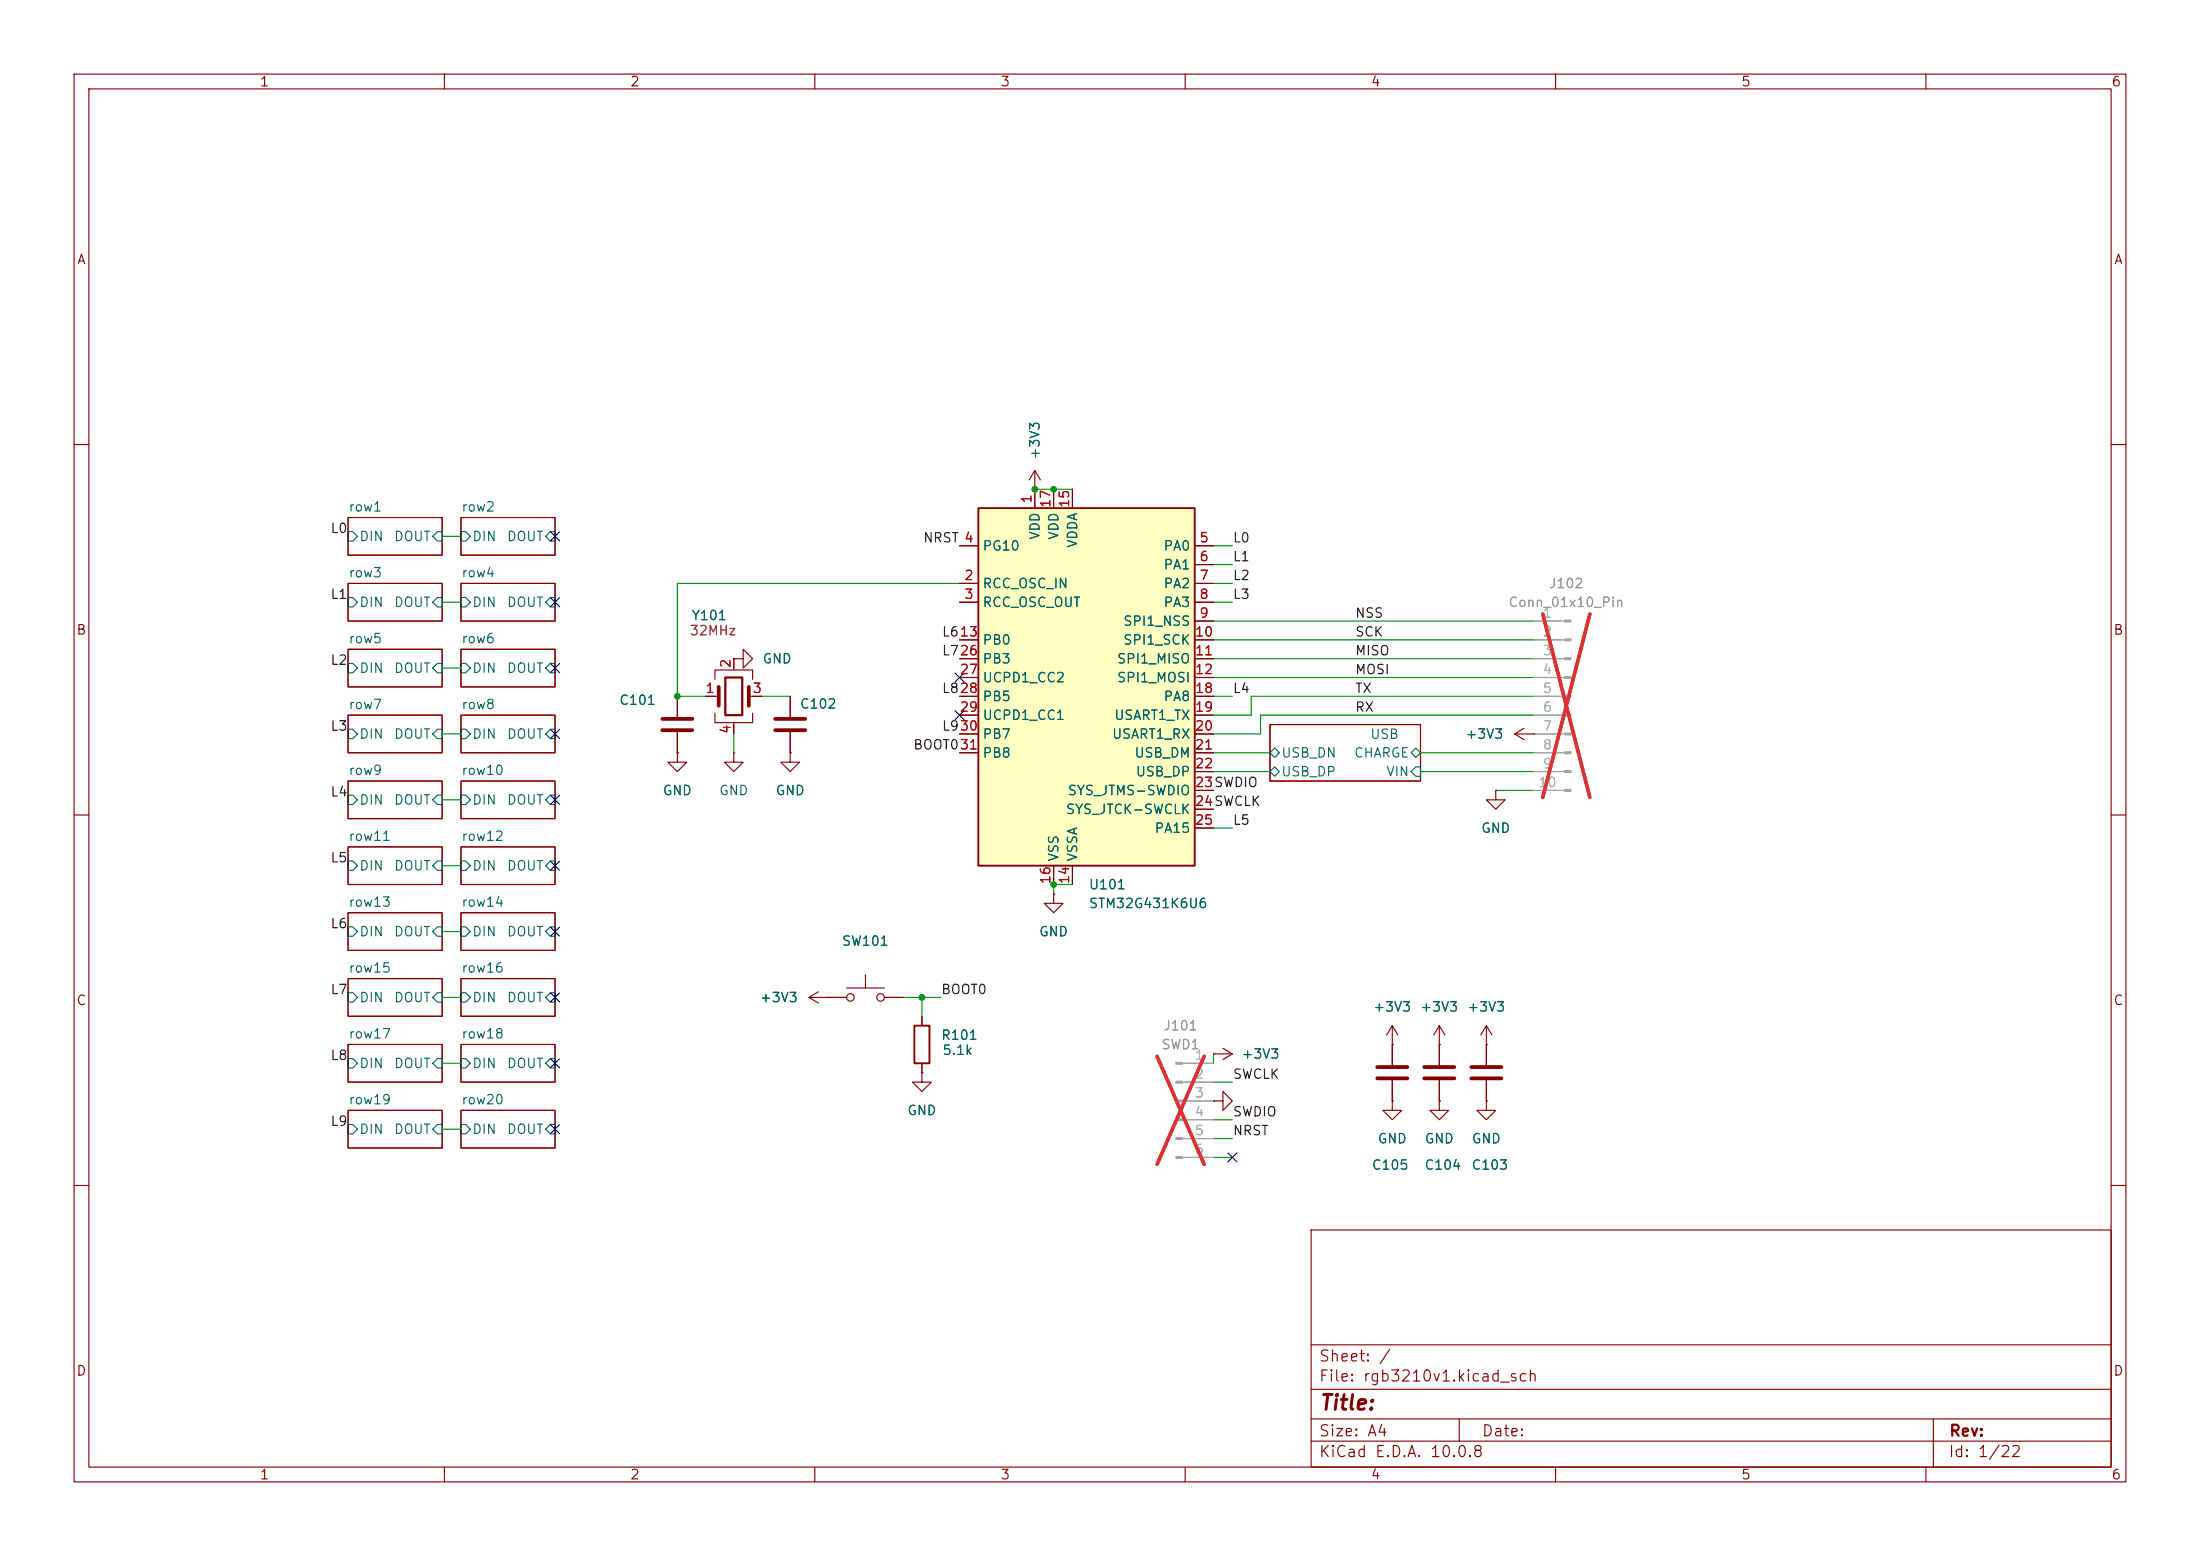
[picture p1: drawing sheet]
<svg xmlns="http://www.w3.org/2000/svg" width="297mm" height="210mm" viewBox="0 0 297 210" stroke-linecap="round" stroke-linejoin="round" font-family="sans-serif">
<g fill="none" stroke="#840000" stroke-width=".15">
<path d="M10 10h277v190h-277zM12 12h273v186h-273zM60 10v2M110 10v2M160 10v2M210 10v2M260 10v2M10 60h2M47 78.7h12.7v5.1h-12.7zM47 69.9h12.7v5h-12.7zM62.2 69.9h12.7v5h-12.7zM62.2 78.7h12.7v5.1h-12.7z"/>
<path d="M139.7 66h.1M139.7 63.5l-.8 1.3M139.7 63.5l.8 1.3M139.7 63.5v2.5M285 60h2M47 96.5h12.7v5.1h-12.7zM47 87.6h12.7v5.1h-12.7zM62.2 87.6h12.7v5.1h-12.7zM62.2 96.5h12.7v5.1h-12.7zM91.4 94v2.8M91.4 98.8v2.8M106.7 94v2.8"/>
<path d="M106.7 98.8v2.8M171.4 97.8h20.4v7.6h-20.4zM204.5 99.1l1.2 .7M204.5 99.1h2.5M205.7 98.3l-1.2 .8M207 99.1h.1M10 110h2M47 114.3h12.7v5.1h-12.7zM47 105.4h12.7v5.1h-12.7zM62.2 114.3h12.7v5.1h-12.7zM62.2 105.4h12.7v5.1h-12.7zM91.4 101.6v1.3h1.3l-1.3 1.2-1.2-1.2h1.2"/>
<path d="M91.4 101.6h.1M99.1 101.6v1.3h1.2l-1.2 1.2-1.3-1.2h1.3M99.1 101.6h.1M201.9 106.7v1.3h1.3l-1.3 1.2-1.2-1.2h1.2M201.9 106.7h.1M285 110h2M47 132.1h12.7v5.1h-12.7zM47 123.2h12.7v5.1h-12.7zM62.2 132.1h12.7v5.1h-12.7zM62.2 123.2h12.7v5.1h-12.7zM124.5 137.2v1.2M188 138.4l-.8 1.3"/>
<path d="M188 138.4l.7 1.3M188 138.4v5.4M194.3 138.4v5.4M194.3 138.4l-.8 1.3M194.3 138.4l.8 1.3M200.7 138.4v5.4M200.7 138.4l-.8 1.3M200.7 138.4l.7 1.3M47 149.9h12.7v5h-12.7zM47 141h12.7v5.1h-12.7zM62.2 149.9h12.7v5h-12.7zM62.2 141h12.7v5.1h-12.7z"/>
<path d="M124.5 143.5v1.3M163.8 142.2h.1M163.8 142.2h2.6M165.1 141.5l1.3 .7M166.4 142.2l-1.3 .8M188 141h.1M188 148.6v1.3h1.2l-1.2 1.2-1.3-1.2h1.3M188 148.6h.1M188 145.8v2.8M194.3 148.6v1.3h1.3l-1.3 1.2-1.3-1.2h1.3M194.3 148.6h.1M194.3 141h.1"/>
<path d="M194.3 145.8v2.8M200.7 148.6v1.3h1.2l-1.2 1.2-1.3-1.2h1.3M200.7 148.6h.1M200.7 141h.1M200.7 145.8v2.8M10 160h2M177 166h108v32h-108zM285 160h2M60 198v2M110 198v2M160 198v2M177 194.5h108"/>
<path d="M177 191.5h108M177 187.5h108M177 181.5h108M197 191.5v3M210 198v2M260 198v2M261 191.5v6.5"/>
</g>
<g fill="none" stroke="#006464" stroke-width=".15">
<path d="M47 71.8h.6l.7 .6-.7 .6h-.6zM59.1 71.8h.6v1.2h-.6l-.7-.6zM62.2 71.8h.7l.6 .6-.6 .6h-.7zM74.3 71.8h.6v1.2h-.6l-.6-.6zM47 80.6h.6l.7 .7-.7 .6h-.6zM47 98.4h.6l.7 .7-.7 .6h-.6zM47 89.5h.6l.7 .7-.7 .6h-.6zM59.1 80.6h.6v1.3h-.6l-.7-.6zM59.1 98.4h.6v1.3h-.6l-.7-.6zM59.1 89.5h.6v1.3h-.6l-.7-.6zM62.2 89.5h.7l.6 .7-.6 .6h-.7zM62.2 98.4h.7l.6 .7-.6 .6h-.7z"/>
<path d="M62.2 80.6h.7l.6 .7-.6 .6h-.7zM74.3 89.5h.6v1.3h-.6l-.6-.6zM74.3 98.4h.6v1.3h-.6l-.6-.6zM74.3 80.6h.6v1.3h-.6l-.6-.6zM47 116.2h.6l.7 .6-.7 .7h-.6zM47 107.3h.6l.7 .7-.7 .6h-.6zM59.1 116.2h.6v1.3h-.6l-.7-.7zM59.1 107.3h.6v1.3h-.6l-.7-.6zM62.2 116.2h.7l.6 .6-.6 .7h-.7zM62.2 107.3h.7l.6 .7-.6 .6h-.7zM74.3 116.2h.6v1.3h-.6l-.6-.7zM74.3 107.3h.6v1.3h-.6l-.6-.6z"/>
<path d="M171.4 101.6l.7-.6 .6 .6-.6 .6zM171.4 104.1l.7-.6 .6 .6-.6 .7zM191.1 103.5h.7v1.3h-.7l-.6-.7zM191.1 101l.7 .6-.7 .6-.6-.6zM47 134h.6l.7 .6-.7 .7h-.6zM47 125.1h.6l.7 .6-.7 .7h-.6zM59.1 134h.6v1.3h-.6l-.7-.7zM59.1 125.1h.6v1.3h-.6l-.7-.7zM62.2 134h.7l.6 .6-.6 .7h-.7zM62.2 125.1h.7l.6 .6-.6 .7h-.7zM74.3 134h.6v1.3h-.6l-.6-.7zM74.3 125.1h.6v1.3h-.6l-.6-.7z"/>
<path d="M47 151.8h.6l.7 .6-.7 .6h-.6zM47 142.9h.6l.7 .6-.7 .6h-.6zM59.1 151.8h.6v1.2h-.6l-.7-.6zM59.1 142.9h.6v1.2h-.6l-.7-.6zM62.2 151.8h.7l.6 .6-.6 .6h-.7zM62.2 142.9h.7l.6 .6-.6 .6h-.7zM74.3 151.8h.6v1.2h-.6l-.6-.6zM74.3 142.9h.6v1.2h-.6l-.6-.6z"/>
</g>
<path d="M89.4 97h4.1M89.4 98.6h4.1M104.6 97h4.1M104.6 98.6h4.1M185.9 145.5h4.1M185.9 144h4.1M192.3 145.5h4M192.3 144h4M198.6 145.5h4.1M198.6 144h4.1" fill="none" stroke="#840000" stroke-width=".51"/>
<g fill="#a1a1a1" stroke="#a1a1a1" stroke-width=".15">
<path d="M211.2 83.7h.9v.2h-.9z"/>
<path d="M211.2 86.2h.9v.3h-.9z"/>
<path d="M211.2 88.8h.9v.2h-.9z"/>
<path d="M211.2 91.3h.9v.3h-.9z"/>
<path d="M211.2 93.9h.9v.2h-.9z"/>
<path d="M211.2 96.4h.9v.2h-.9z"/>
<path d="M211.2 98.9h.9v.3h-.9z"/>
<path d="M211.2 101.5h.9v.2h-.9z"/>
<path d="M211.2 104h.9v.3h-.9z"/>
<path d="M211.2 106.6h.9v.2h-.9z"/>
<path d="M158.7 143.4h.9v.2h-.9z"/>
<path d="M158.7 145.9h.9v.3h-.9z"/>
<path d="M158.7 148.5h.9v.2h-.9z"/>
<path d="M158.7 151h.9v.3h-.9z"/>
<path d="M158.7 153.5h.9v.3h-.9z"/>
<path d="M158.7 156.1h.9v.2h-.9z"/>
</g>
<g fill="none" stroke="#a1a1a1" stroke-width=".15">
<path d="M207 83.8h4.2M207 86.4h4.2M207 88.9h4.2M207 91.4h4.2M207 94h4.2M207 96.5h4.2M207 99.1h4.2M207 101.6h4.2M207 104.1h4.2M207 106.7h4.2M159.6 143.5h4.2M159.6 146.1h4.2"/>
<path d="M159.6 148.6h4.2M159.6 151.1h4.2M159.6 153.7h4.2M159.6 156.2h4.2"/>
</g>
<path d="M208.3 82.9l6.3 24.7M214.6 82.9l-6.3 24.7M156.2 142.6l6.4 14.6M162.6 142.6l-6.4 14.6" fill="none" stroke="#e12e31" stroke-width=".46"/>
<path d="M123.4 138.4h2.1v5.1h-2.1z" fill="none" stroke="#840000" stroke-width=".25"/>
<path d="M132.1 68.6h29.2v48.2h-29.2z" fill="#ffffc2"/>
<path d="M132.1 68.6h29.2v48.2h-29.2z" fill="none" stroke="#840000" stroke-width=".25"/>
<g fill="none" stroke="#840000" stroke-width=".15">
<path d="M129.5 78.7h2.6M129.5 73.7h2.6M139.7 66h.1M139.7 66v2.6M142.2 66v2.6M144.8 66v2.6M161.3 78.7h2.5M161.3 73.7h2.5M161.3 76.2h2.5M91.4 94v2.8M91.4 98.8v2.8M95.2 94h1.8"/>
<path d="M96.5 91.7v-1.3h5.1v1.3M96.5 96.3v1.2h5.1v-1.2M99.1 88.9h1.2v-1.3l1.3 1.3-1.3 1.3v-1.3M99.1 88.9h.1M99.1 88.9v1.5M99.1 97.5v1.6M101.1 94h1.8M106.7 94v2.8M106.7 98.8v2.8M129.5 81.3h2.6M129.5 86.4h2.6M129.5 88.9h2.6"/>
<path d="M129.5 91.4h2.6M129.5 94h2.6M129.5 96.5h2.6M129.5 99.1h2.6M161.3 81.3h2.5M161.3 83.8h2.5M161.3 86.4h2.5M161.3 88.9h2.5M161.3 91.4h2.5M161.3 94h2.5M161.3 96.5h2.5M161.3 99.1h2.5"/>
<path d="M207 99.1h.1M91.4 101.6h.1M106.7 101.6v1.3h1.2l-1.2 1.2-1.3-1.2h1.3M106.7 101.6h.1M129.5 101.6h2.6M142.2 116.8v2.6M144.8 116.8v2.6M161.3 101.6h2.5M161.3 104.1h2.5M161.3 106.7h2.5M161.3 109.2h2.5M161.3 111.8h2.5"/>
<path d="M201.9 106.7h.1M109.2 134.6h5.1M109.2 134.6l1.3 .8M110.5 133.9l-1.3 .7M111.8 134.6h.1M114.3 133.4h5.1M116.8 131.6v1.8M119.4 134.6h2.5M124.5 137.2v1.2M142.2 120.7v1.2h1.3l-1.3 1.3-1.2-1.3h1.2M142.2 120.7h.1M124.5 144.8v1.3h1.2l-1.2 1.2-1.3-1.2h1.3"/>
<path d="M124.5 144.8h.1M124.5 143.5v1.3M163.8 148.6h1.3v-1.3l1.3 1.3-1.3 1.3v-1.3M163.8 148.6h.1M163.8 142.2h.1M188 148.6h.1M188 141h.1M188 141v2.8M188 145.8v2.8M194.3 148.6h.1M194.3 141h.1M194.3 141v2.8"/>
<path d="M194.3 145.8v2.8M200.7 148.6h.1M200.7 141h.1M200.7 141v2.8M200.7 145.8v2.8"/>
<circle cx="114.8" cy="134.6" r=".51"/>
<circle cx="118.9" cy="134.6" r=".51"/>
</g>
<path d="M97 92.7v2.6M101.1 92.7v2.6" fill="none" stroke="#840000" stroke-width=".51"/>
<path d="M97.9 91.4h2.3v5.1h-2.3z" fill="none" stroke="#840000" stroke-width=".3"/>
<g fill="none" stroke="#009600" stroke-width=".15">
<path d="M59.7 72.4h2.5M129.5 78.7h-38.1v15.3h3.8M139.7 66h5.1M163.8 78.7h2.6M163.8 76.2h2.6M163.8 73.7h2.6M59.7 81.3h2.5M59.7 99.1h2.5M59.7 90.2h2.5M99.1 99.1v2.5M102.9 94h3.8M163.8 94h2.6"/>
<path d="M163.8 81.3h2.6M163.8 91.4h43.2M163.8 86.4h43.2M163.8 83.8h43.2M163.8 88.9h43.2M207 94h-38.1v2.5h-5.1M207 96.5h-36.8v2.6h-6.4M59.7 116.8h2.5M59.7 108h2.5M144.8 119.4h-2.6v1.3M163.8 104.1h7.6M163.8 101.6h7.6"/>
<path d="M163.8 111.8h2.6M191.8 104.1h15.2M191.8 101.6h15.2M201.9 106.7h5.1M59.7 134.6h2.5M59.7 125.7h2.5M121.9 134.6h5.1M124.5 134.6v2.6M59.7 143.5h2.5M59.7 152.4h2.5M163.8 156.2h2.6M163.8 153.7h2.6"/>
<path d="M163.8 142.2v1.3M163.8 146.1h2.6M163.8 151.1h2.6"/>
</g>
<g fill="none" stroke="#000084" stroke-width=".15">
<path d="M74.3 71.8l1.2 1.2M75.5 71.8l-1.2 1.2M74.3 89.6l1.2 1.2M74.3 80.7l1.2 1.2M74.3 98.5l1.2 1.2M75.5 89.6l-1.2 1.2M75.5 80.7l-1.2 1.2M75.5 98.5l-1.2 1.2M128.9 90.8l1.2 1.2M128.9 95.9l1.2 1.2M130.1 90.8l-1.2 1.2M130.1 95.9l-1.2 1.2"/>
<path d="M74.3 107.3l1.2 1.3M74.3 116.2l1.2 1.2M75.5 107.3l-1.2 1.3M75.5 116.2l-1.2 1.2M74.3 125.1l1.2 1.2M74.3 134l1.2 1.2M75.5 125.1l-1.2 1.2M75.5 134l-1.2 1.2M74.3 142.9l1.2 1.2M74.3 151.8l1.2 1.2M75.5 142.9l-1.2 1.2M75.5 151.8l-1.2 1.2"/>
<path d="M165.8 155.6l1.2 1.2M167 155.6l-1.2 1.2"/>
</g>
<g fill="none" stroke="#a1a1a1" stroke-width=".15">
<path d="M207 83.8h3.8M207 86.4h3.8M207 88.9h3.8M207 91.4h3.8M207 94h3.8M207 96.5h3.8M207 99.1h3.8M207 101.6h3.8M207 104.1h3.8M207 106.7h3.8M160 143.5h3.8M160 146.1h3.8"/>
<path d="M160 148.6h3.8M160 151.1h3.8M160 153.7h3.8M160 156.2h3.8"/>
</g>
<path d="M208.3 82.9l6.3 24.7M214.6 82.9l-6.3 24.7M156.2 142.6l6.4 14.6M162.6 142.6l-6.4 14.6" fill="none" stroke="#e12e31" stroke-width=".46"/>
<g fill="#009600">
<circle cx="91.4" cy="94" r=".46"/>
<circle cx="139.7" cy="66" r=".46"/>
<circle cx="142.2" cy="119.4" r=".46"/>
<circle cx="124.5" cy="134.6" r=".46"/>
<circle cx="142.2" cy="66" r=".46"/>
</g>
<text font-size="2" fill="#840000" x="178" y="190.8">Title:</text>
<g font-size="1.5" fill="#840000">
<text x="178" y="184.1">Sheet: /</text>
<text x="178" y="186.8">File: rgb3210v1.kicad_sch</text>
<text x="178" y="197">KiCad E.D.A. 10.0.8</text>
<text x="178" y="194.2">Size: A4</text>
<text x="200" y="194.2">Date:</text>
<text x="263" y="197">Id: 1/22</text>
<text x="263" y="194.2">Rev:</text>
</g>
<g font-size="1.3" fill="#840000">
<text x="35" y="12">1</text>
<text x="85" y="12">2</text>
<text x="135" y="12">3</text>
<text x="185" y="12">4</text>
<text x="235" y="12">5</text>
<text x="285" y="12">6</text>
<text x="10.3" y="36">A</text>
<text x="285.3" y="36">A</text>
<text x="10.2" y="86">B</text>
<text x="285.2" y="86">B</text>
<text x="10.2" y="136">C</text>
<text x="285.2" y="136">C</text>
<text x="10.2" y="186">D</text>
<text x="285.2" y="186">D</text>
<text x="35" y="200">1</text>
<text x="85" y="200">2</text>
<text x="135" y="200">3</text>
<text x="185" y="200">4</text>
<text x="235" y="200">5</text>
<text x="285" y="200">6</text>
</g>
<g font-size="1.3" fill="#006464">
<text x="140.7" y="62.1" transform="rotate(-90 140.7 62.1)">+3V3</text>
<text x="47" y="69.4">row1</text>
<text x="62.2" y="69.4">row2</text>
<text x="48.4" y="73.4">DIN</text>
<text x="53.1" y="73.4">DOUT</text>
<text x="63.7" y="73.4">DIN</text>
<text x="68.3" y="73.4">DOUT</text>
<text x="132.6" y="74.6">PG10</text>
<text x="140.7" y="72.9" transform="rotate(-90 140.7 72.9)">VDD</text>
<text x="143.2" y="72.9" transform="rotate(-90 143.2 72.9)">VDD</text>
<text x="145.7" y="74" transform="rotate(-90 145.7 74)">VDDA</text>
<text x="157" y="74.6">PA0</text>
<text x="157" y="77.2">PA1</text>
<text x="47" y="78.2">row3</text>
<text x="48.4" y="82.2">DIN</text>
<text x="53.1" y="82.2">DOUT</text>
<text x="62.2" y="78.2">row4</text>
<text x="63.7" y="82.2">DIN</text>
<text x="68.3" y="82.2">DOUT</text>
<text x="132.6" y="79.7">RCC_OSC_IN</text>
<text x="132.6" y="82.2">RCC_OSC_OUT</text>
<text x="157" y="79.7">PA2</text>
<text x="157" y="82.2">PA3</text>
<text x="47" y="87.1">row5</text>
<text x="62.2" y="87.1">row6</text>
<text x="93.3" y="84">Y101</text>
<text x="102.9" y="89.9">GND</text>
<text x="132.6" y="87.3">PB0</text>
<text x="132.6" y="89.9">PB3</text>
<text x="150.7" y="89.9">SPI1_MISO</text>
<text x="151.5" y="84.8">SPI1_NSS</text>
<text x="151.5" y="87.3">SPI1_SCK</text>
<text x="48.4" y="91.1">DIN</text>
<text x="53.1" y="91.1">DOUT</text>
<text x="63.7" y="91.1">DIN</text>
<text x="68.3" y="91.1">DOUT</text>
<text x="83.5" y="95.5">C101</text>
<text x="107.9" y="96">C102</text>
<text x="132.6" y="92.4">UCPD1_CC2</text>
<text x="132.6" y="94.9">PB5</text>
<text x="150.7" y="92.4">SPI1_MOSI</text>
<text x="157" y="94.9">PA8</text>
<text x="47" y="96">row7</text>
<text x="48.4" y="100">DIN</text>
<text x="53.1" y="100">DOUT</text>
<text x="62.2" y="96">row8</text>
<text x="63.7" y="100">DIN</text>
<text x="68.3" y="100">DOUT</text>
<text x="132.6" y="97.5">UCPD1_CC1</text>
<text x="132.6" y="100">PB7</text>
<text x="150" y="100">USART1_RX</text>
<text x="150.3" y="97.5">USART1_TX</text>
<text x="184.9" y="100">USB</text>
<text x="197.7" y="100">+3V3</text>
<text x="47" y="104.9">row9</text>
<text x="62.2" y="104.9">row10</text>
<text x="89.4" y="107.6">GND</text>
<text x="97" y="107.6">GND</text>
<text x="104.6" y="107.6">GND</text>
<text x="132.6" y="102.6">PB8</text>
<text x="144" y="107.6">SYS_JTMS-SWDIO</text>
<text x="153.1" y="102.6">USB_DM</text>
<text x="153.2" y="105.1">USB_DP</text>
<text x="172.9" y="102.6">USB_DN</text>
<text x="172.9" y="105.1">USB_DP</text>
<text x="182.7" y="102.6">CHARGE</text>
<text x="187.1" y="105.1">VIN</text>
<text x="47" y="113.8">row11</text>
<text x="48.4" y="108.9">DIN</text>
<text x="53.1" y="108.9">DOUT</text>
<text x="62.2" y="113.8">row12</text>
<text x="63.7" y="108.9">DIN</text>
<text x="68.3" y="108.9">DOUT</text>
<text x="143.8" y="110.2">SYS_JTCK-SWCLK</text>
<text x="155.8" y="112.7">PA15</text>
<text x="199.9" y="112.7">GND</text>
<text x="48.4" y="117.8">DIN</text>
<text x="53.1" y="117.8">DOUT</text>
<text x="63.7" y="117.8">DIN</text>
<text x="68.3" y="117.8">DOUT</text>
<text x="143.2" y="116.4" transform="rotate(-90 143.2 116.4)">VSS</text>
<text x="145.7" y="116.4" transform="rotate(-90 145.7 116.4)">VSSA</text>
<text x="47" y="122.7">row13</text>
<text x="62.2" y="122.7">row14</text>
<text x="146.9" y="120.3">U101</text>
<text x="146.9" y="122.9">STM32G431K6U6</text>
<text x="47" y="131.6">row15</text>
<text x="48.4" y="126.7">DIN</text>
<text x="53.1" y="126.7">DOUT</text>
<text x="62.2" y="131.6">row16</text>
<text x="63.7" y="126.7">DIN</text>
<text x="68.3" y="126.7">DOUT</text>
<text x="113.6" y="128">SW101</text>
<text x="140.2" y="126.7">GND</text>
<text x="48.4" y="135.6">DIN</text>
<text x="53.1" y="135.6">DOUT</text>
<text x="63.7" y="135.6">DIN</text>
<text x="68.3" y="135.6">DOUT</text>
<text x="102.5" y="135.6">+3V3</text>
<text x="185.3" y="136.9">+3V3</text>
<text x="191.6" y="136.9">+3V3</text>
<text x="198" y="136.9">+3V3</text>
<text x="47" y="140.5">row17</text>
<text x="62.2" y="140.5">row18</text>
<text x="127" y="140.7">R101</text>
<text x="127.1" y="142.7">5.1k</text>
<text x="167.5" y="143.2">+3V3</text>
<text x="47" y="149.4">row19</text>
<text x="48.4" y="144.5">DIN</text>
<text x="53.1" y="144.5">DOUT</text>
<text x="62.2" y="149.4">row20</text>
<text x="63.7" y="144.5">DIN</text>
<text x="68.3" y="144.5">DOUT</text>
<text x="48.4" y="153.4">DIN</text>
<text x="53.1" y="153.4">DOUT</text>
<text x="63.7" y="153.4">DIN</text>
<text x="68.3" y="153.4">DOUT</text>
<text x="122.4" y="150.8">GND</text>
<text x="185.9" y="154.6">GND</text>
<text x="192.2" y="154.6">GND</text>
<text x="198.6" y="154.6">GND</text>
<text x="185.1" y="158.2">C105</text>
<text x="192.2" y="158.2">C104</text>
<text x="198.6" y="158.2">C103</text>
</g>
<g font-size="1.3" fill="#a90000">
<text x="139.6" y="68" transform="rotate(-90 139.6 68)">1</text>
<text x="142.1" y="68.6" transform="rotate(-90 142.1 68.6)">17</text>
<text x="144.6" y="68.6" transform="rotate(-90 144.6 68.6)">15</text>
<text x="130.1" y="73.5">4</text>
<text x="161.8" y="73.5">5</text>
<text x="161.8" y="76.1">6</text>
<text x="130.1" y="78.6">2</text>
<text x="130.1" y="81.1">3</text>
<text x="161.8" y="78.6">7</text>
<text x="161.8" y="81.1">8</text>
<text x="161.8" y="83.7">9</text>
<text x="129.5" y="86.2">13</text>
<text x="129.5" y="88.8">26</text>
<text x="161.2" y="86.2">10</text>
<text x="161.2" y="88.8">11</text>
<text x="95.2" y="93.8">1</text>
<text x="98.9" y="90.3" transform="rotate(-90 98.9 90.3)">2</text>
<text x="101.5" y="93.8">3</text>
<text x="129.5" y="91.3">27</text>
<text x="129.5" y="93.8">28</text>
<text x="161.2" y="91.3">12</text>
<text x="161.2" y="93.8">18</text>
<text x="98.9" y="99.2" transform="rotate(-90 98.9 99.2)">4</text>
<text x="129.5" y="96.4">29</text>
<text x="129.5" y="98.9">30</text>
<text x="129.5" y="101.5">31</text>
<text x="161.2" y="96.4">19</text>
<text x="161.2" y="98.9">20</text>
<text x="161.2" y="101.5">21</text>
<text x="161.2" y="104">22</text>
<text x="161.2" y="106.5">23SWDIO</text>
<text x="161.2" y="106.5">23</text>
<text x="161.2" y="109.1">24SWCLK</text>
<text x="161.2" y="111.6">25</text>
<text x="161.2" y="109.1">24</text>
<text x="142.1" y="119.4" transform="rotate(-90 142.1 119.4)">16</text>
<text x="144.6" y="119.4" transform="rotate(-90 144.6 119.4)">14</text>
</g>
<g font-size="1.3" fill="#0f0f0f">
<text x="44.5" y="72.3">L0</text>
<text x="124.5" y="73.5">NRST 4</text>
<text x="166.3" y="73.5">L0</text>
<text x="166.3" y="76.1">L1</text>
<text x="44.5" y="81.2">L1</text>
<text x="166.3" y="78.6">L2</text>
<text x="166.3" y="81.2">L3</text>
<text x="182.9" y="83.7">NSS</text>
<text x="127.1" y="86.2">L613</text>
<text x="127.1" y="88.8">L726</text>
<text x="182.9" y="86.2">SCK</text>
<text x="182.9" y="88.8">MISO</text>
<text x="44.5" y="90">L2</text>
<text x="127.1" y="93.9">L828</text>
<text x="166.3" y="93.9">L4</text>
<text x="182.9" y="91.3">MOSI</text>
<text x="182.9" y="93.9">TX</text>
<text x="44.5" y="98.9">L3</text>
<text x="123.2" y="101.5">BOOT031</text>
<text x="127.1" y="98.9">L930</text>
<text x="182.9" y="96.4">RX</text>
<text x="44.5" y="107.8">L4</text>
<text x="166.3" y="111.6">L5</text>
<text x="44.5" y="116.7">L5</text>
<text x="44.5" y="125.6">L6</text>
<text x="44.5" y="134.5">L7</text>
<text x="127" y="134.5">BOOT0</text>
<text x="44.5" y="143.4">L8</text>
<text x="166.3" y="145.9">SWCLK</text>
<text x="44.5" y="152.3">L9</text>
<text x="166.3" y="153.5">NRST</text>
<text x="166.3" y="151">SWDIO</text>
</g>
<g font-size="1.3" fill="#989898">
<text x="203.6" y="82.2">Conn_01x10_Pin</text>
<text x="209" y="79.7">J102</text>
<text x="156.7" y="141.9">SWD1</text>
<text x="157" y="139.4">J101</text>
</g>
<g font-size="1.3" fill="#aaa">
<text x="208.2" y="83.7">1</text>
<text x="208.2" y="86.2">2</text>
<text x="208.2" y="88.8">3</text>
<text x="208.2" y="91.3">4</text>
<text x="208.2" y="93.8">5</text>
<text x="208.2" y="96.4">6</text>
<text x="208.2" y="98.9">7</text>
<text x="208.2" y="101.5">8</text>
<text x="207.6" y="106.5">10</text>
<text x="208.2" y="104">9</text>
<text x="161.2" y="143.4">1</text>
<text x="161.2" y="145.9">2</text>
<text x="161.2" y="148.5">3</text>
<text x="161.2" y="151">4</text>
<text x="161.2" y="153.5">5</text>
<text x="161.2" y="156.1">6</text>
</g>
<text font-size="1.3" fill="#840084" x="93" y="86.1">32MHz</text>
</svg>
